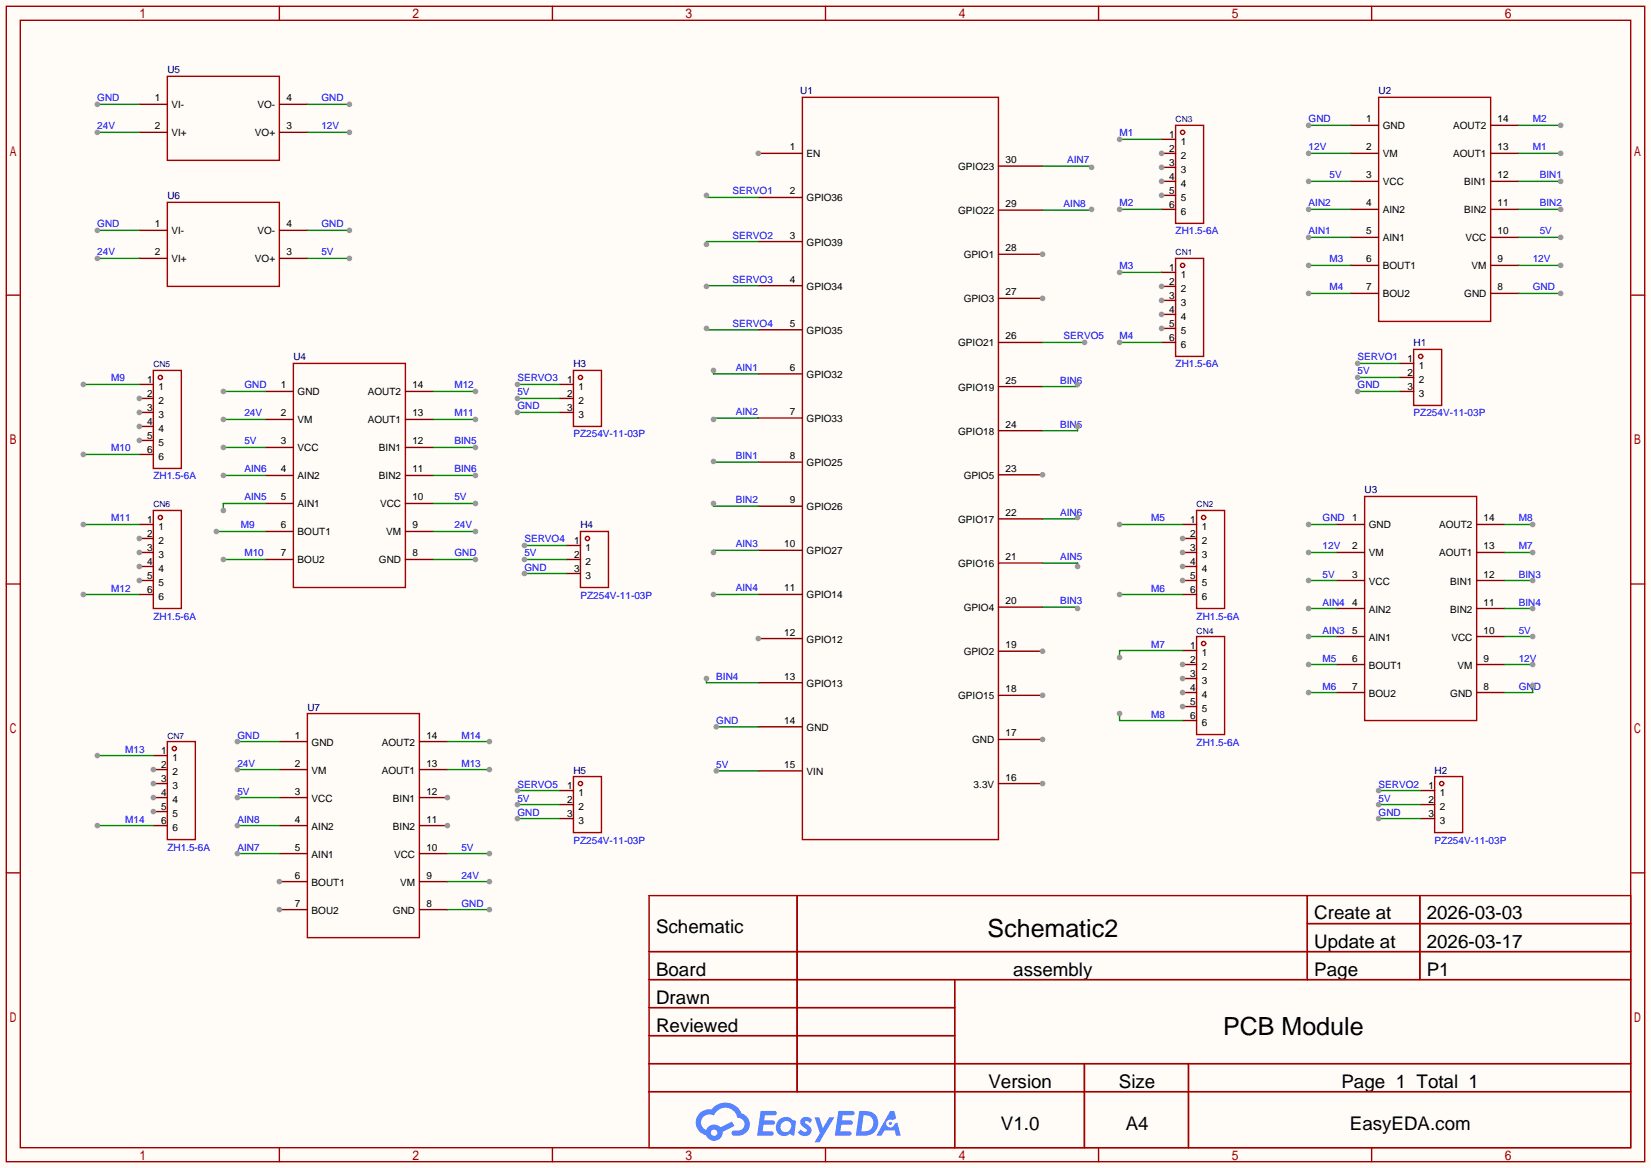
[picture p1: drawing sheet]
<svg xmlns="http://www.w3.org/2000/svg" width="299mm" height="212mm" viewBox="0 0 299 212" stroke-linecap="round" stroke-linejoin="round" font-family="sans-serif">
<path d="M0 0h299.5v211.8h-299.5z" fill="#fffcf7"/>
<g fill="none" stroke="#a10000" stroke-width=".25">
<path d="M1.1 1.1h297.2v209.6h-297.2zM3.7 3.7h292.1v204.5h-292.1zM50.7 1.1v2.6M100.2 1.1v2.6M149.7 1.1v2.6M199.3 1.1v2.6M248.8 1.1v2.6M1.1 53.5h2.6M295.8 53.5h2.5M1.1 105.9h2.6M295.8 105.9h2.5M1.1 158.3h2.6"/>
<path d="M295.8 158.3h2.5M117.7 162.4h178.1v45.8h-178.1zM117.7 172.6h178.1M117.7 177.7h178.1M144.6 162.4v35.6M173.2 177.7v30.5M237.1 162.4v15.3M237.1 167.5h58.7M257.5 162.4v15.3M117.7 182.8h55.5M117.7 192.9h178.1M117.7 187.8h55.5"/>
<path d="M117.7 198h178.1M196.7 192.9v15.3M215.6 192.9v15.3M50.7 208.2v2.5M100.2 208.2v2.5M149.7 208.2v2.5M199.3 208.2v2.5M248.8 208.2v2.5"/>
</g>
<g fill="#5487ff">
<path d="M145.5 202.8a1.3 1.3 0 0 1 1.8 .3l-.4 .6a.54 .54 0 0 0-.9-.2l.1 .2a1.58 1.58 0 0 1 1.1 1.6 1.43 1.43 0 0 1-2.5 .1l.5-.6a.64 .64 0 0 0 .5 .5 .64 .64 0 0 0 .7-.3l-.2-.2a1.6 1.6 0 0 1-1-1.6z"/>
<path d="M147.7 202.7h.9l.7 1.9 1.1-1.9h.9l-2.7 4.5h-.9l1-1.7z"/>
<path d="M138 201.5h1.6a1.31 1.31 0 0 1 1.2 .2 .4 .4 0 0 1-.3 .6h-1.8l-.1 .9h1.6a.4 .4 0 0 1 .4 .4 .4 .4 0 0 1-.4 .4h-1.7l-.2 1.2h.8a1.23 1.23 0 0 1 1.2 .2 .39 .39 0 0 1-.3 .6h-2.7z"/>
<path d="M152.1 201.5h1.6a1.32 1.32 0 0 1 1.3 .2 .39 .39 0 0 1-.4 .6h-1.7l-.2 .9h1.7a.4 .4 0 0 1 .3 .4 .4 .4 0 0 1-.4 .4h-1.7l-.2 1.2h.8a1.23 1.23 0 0 1 1.2 .2 .39 .39 0 0 1-.3 .6h-2.7z"/>
<path d="M161.5 201.5h.7l.4 1.3-.7 .4a.75 .75 0 0 0-1.1 .3 .75 .75 0 0 0 .5 1 .75 .75 0 0 0 .9-.6l.6-.3 .6 2.4h-.9l-.2-1h-1.9l-.5 1h-.9z"/>
<path d="M155.9 201.5l-.7 4.5h1.5a2.27 2.27 0 0 0 2.6-2.3 2.27 2.27 0 0 0-2.7-2.2zM156.6 202.3a1.5 1.5 0 0 1 1.8 1.5 1.5 1.5 0 0 1-1.9 1.4h-.3z"/>
<path d="M141.3 203.1a1.62 1.62 0 0 0-.4 2.1 1.62 1.62 0 0 0 2 .7l.4-.3 .3 .3 .5 .1 .3-2.5-.2-.3h-.4a1.58 1.58 0 0 0-2.5-.1zM141.9 203.6a.99 .99 0 0 1 1.6 .3 .99 .99 0 0 1-.9 1.4 .94 .94 0 0 1-1-.5 .94 .94 0 0 1 .3-1.2z"/>
<path d="M126.9 201.9a2.37 2.37 0 0 0 1.2 4 1.54 1.54 0 0 0 1.7 1 1.54 1.54 0 0 0 1.3-1.6l2.1-1.1-.5-.8-2 1.1a1.57 1.57 0 0 0-2.6 .4 1.5 1.5 0 0 1-.8-2.1 1.5 1.5 0 0 1 2.2-.5 2.23 2.23 0 0 1 2.3-1.4 2.23 2.23 0 0 1 2 1.8 1.16 1.16 0 0 1 1.2 1.1 1.16 1.16 0 0 1-1 1.3h-.7a.47 .47 0 0 0-.6 .3 .47 .47 0 0 0 .4 .6 2.23 2.23 0 0 0 2.3-.7 2.23 2.23 0 0 0 .4-2.3 2.16 2.16 0 0 0-1.3-1.1 3.2 3.2 0 0 0-5.4-.7l-1.2 .1zM129 205.4a.58 .58 0 0 1 1.1 0 .58 .58 0 0 1-1.1 0z"/>
<circle cx="161.5" cy="203.8" r=".28"/>
</g>
<path d="M145.5 17.7h35.6v134.6h-35.6z" fill="none" stroke="#a10000" stroke-width=".25"/>
<path d="M181.1 142.1h8" fill="none" stroke="#870000" stroke-width=".25"/>
<circle cx="189.1" cy="142.1" r=".51" fill="#999"/>
<path d="M181.1 134.1h8" fill="none" stroke="#870000" stroke-width=".25"/>
<circle cx="189.1" cy="134.1" r=".51" fill="#999"/>
<path d="M181.1 126.1h8" fill="none" stroke="#870000" stroke-width=".25"/>
<circle cx="189.1" cy="126.1" r=".51" fill="#999"/>
<path d="M181.1 118.1h8" fill="none" stroke="#870000" stroke-width=".25"/>
<circle cx="189.1" cy="118.1" r=".51" fill="#999"/>
<path d="M181.1 94.1h8M181.1 86.1h8M181.1 110.1h8M181.1 102.1h8" fill="none" stroke="#870000" stroke-width=".25"/>
<circle cx="189.1" cy="86.1" r=".51" fill="#999"/>
<path d="M181.1 54.1h8M181.1 78.1h8M181.1 70.1h8M181.1 62.1h8" fill="none" stroke="#870000" stroke-width=".25"/>
<circle cx="189.1" cy="54.1" r=".51" fill="#999"/>
<path d="M181.1 46.1h8" fill="none" stroke="#870000" stroke-width=".25"/>
<circle cx="189.1" cy="46.1" r=".51" fill="#999"/>
<path d="M181.1 38.1h8M181.1 30.1h8M137.5 115.8h8M137.5 139.8h8M137.5 131.8h8M137.5 123.8h8" fill="none" stroke="#870000" stroke-width=".25"/>
<circle cx="137.5" cy="115.8" r=".51" fill="#999"/>
<path d="M137.5 35.8h8M137.5 27.8h8M137.5 59.8h8M137.5 51.8h8M137.5 43.8h8M137.5 75.8h8M137.5 67.8h8M137.5 99.8h8M137.5 91.8h8M137.5 83.8h8M137.5 107.8h8" fill="none" stroke="#870000" stroke-width=".25"/>
<circle cx="137.5" cy="27.8" r=".51" fill="#999"/>
<path d="M247.5 90h20.3v40.7h-20.3zM55.8 129.4h20.3v40.7h-20.3z" fill="none" stroke="#a10000" stroke-width=".25"/>
<g fill="none" stroke="#870000" stroke-width=".25">
<path d="M242.4 95.1h5.1M267.8 95.1h5.1M242.4 115.4h5.1M242.4 110.4h5.1M242.4 105.3h5.1M242.4 100.2h5.1M267.8 115.4h5.1M267.8 110.4h5.1M267.8 105.3h5.1M267.8 100.2h5.1M242.4 125.6h5.1M242.4 120.5h5.1"/>
<path d="M267.8 125.6h5.1M267.8 120.5h5.1M76.1 159.9h5.1M76.1 154.8h5.1M76.1 149.7h5.1M76.1 165h5.1"/>
</g>
<circle cx="81.2" cy="149.7" r=".51" fill="#999"/>
<path d="M76.1 144.7h5.1" fill="none" stroke="#870000" stroke-width=".25"/>
<circle cx="81.2" cy="144.7" r=".51" fill="#999"/>
<path d="M76.1 139.6h5.1M76.1 134.5h5.1M50.7 165h5.1" fill="none" stroke="#870000" stroke-width=".25"/>
<circle cx="50.7" cy="165" r=".51" fill="#999"/>
<path d="M50.7 159.9h5.1" fill="none" stroke="#870000" stroke-width=".25"/>
<circle cx="50.7" cy="159.9" r=".51" fill="#999"/>
<g fill="none" stroke="#870000" stroke-width=".25">
<path d="M245 38h5.1M245 32.9h5.1M245 27.8h5.1M245 22.7h5.1M270.4 38h5.1M270.4 32.9h5.1M270.4 27.8h5.1M270.4 22.7h5.1M245 53.2h5.1M245 48.1h5.1M245 43.1h5.1M270.4 53.2h5.1"/>
<path d="M270.4 48.1h5.1M270.4 43.1h5.1M48.1 76.1h5.1M48.1 71h5.1M73.5 76.1h5.1M73.5 71h5.1M48.1 96.4h5.1M48.1 91.3h5.1M48.1 86.2h5.1M48.1 81.2h5.1M73.5 96.4h5.1M73.5 91.3h5.1"/>
<path d="M73.5 86.2h5.1M73.5 81.2h5.1M48.1 101.5h5.1M73.5 101.5h5.1M50.7 139.6h5.1M50.7 134.5h5.1M50.7 154.8h5.1M50.7 149.7h5.1M50.7 144.7h5.1"/>
</g>
<path d="M250.1 17.7h20.3v40.6h-20.3zM53.2 65.9h20.3v40.7h-20.3z" fill="none" stroke="#a10000" stroke-width=".25"/>
<path d="M129.9 131.8h7.6" fill="none" stroke="#008700" stroke-width=".25"/>
<circle cx="129.9" cy="131.8" r=".51" fill="#999"/>
<path d="M129.9 139.8h7.6" fill="none" stroke="#008700" stroke-width=".25"/>
<circle cx="129.9" cy="139.8" r=".51" fill="#999"/>
<g fill="none" stroke="#a10000" stroke-width=".25">
<path d="M104 67.2h5.1v10.1h-5.1zM256.4 63.4h5.1v10.1h-5.1zM105.3 96.4h5.1v10.2h-5.1zM104 140.8h5.1v10.2h-5.1zM260.2 140.8h5.1v10.2h-5.1z"/>
<circle cx="105.3" cy="68.5" r=".38"/>
<circle cx="257.7" cy="64.6" r=".38"/>
<circle cx="106.6" cy="97.7" r=".38"/>
<circle cx="105.3" cy="142.1" r=".38"/>
<circle cx="261.5" cy="142.1" r=".38"/>
</g>
<g fill="none" stroke="#870000" stroke-width=".25">
<path d="M101.5 69.7h2.5M101.5 72.3h2.5M101.5 74.8h2.5M253.9 65.9h2.5M253.9 68.5h2.5M253.9 71h2.5M102.7 98.9h2.6M102.7 101.5h2.6M102.7 104h2.6M101.5 143.4h2.5M101.5 145.9h2.5M101.5 148.5h2.5"/>
<path d="M257.7 143.4h2.5M257.7 145.9h2.5M257.7 148.5h2.5"/>
</g>
<path d="M93.9 145.9h7.6" fill="none" stroke="#008700" stroke-width=".25"/>
<circle cx="93.9" cy="145.9" r=".51" fill="#999"/>
<path d="M93.9 72.3h7.6" fill="none" stroke="#008700" stroke-width=".25"/>
<circle cx="93.9" cy="72.3" r=".51" fill="#999"/>
<path d="M246.3 68.5h7.6" fill="none" stroke="#008700" stroke-width=".25"/>
<circle cx="246.3" cy="68.5" r=".51" fill="#999"/>
<path d="M250.1 145.9h7.6" fill="none" stroke="#008700" stroke-width=".25"/>
<circle cx="250.1" cy="145.9" r=".51" fill="#999"/>
<path d="M95.1 101.5h7.6" fill="none" stroke="#008700" stroke-width=".25"/>
<circle cx="95.1" cy="101.5" r=".51" fill="#999"/>
<path d="M93.9 148.5h7.6" fill="none" stroke="#008700" stroke-width=".25"/>
<circle cx="93.9" cy="148.5" r=".51" fill="#999"/>
<path d="M246.3 71h7.6" fill="none" stroke="#008700" stroke-width=".25"/>
<circle cx="246.3" cy="71" r=".51" fill="#999"/>
<path d="M93.9 74.8h7.6" fill="none" stroke="#008700" stroke-width=".25"/>
<circle cx="93.9" cy="74.8" r=".51" fill="#999"/>
<path d="M95.1 104h7.6" fill="none" stroke="#008700" stroke-width=".25"/>
<circle cx="95.1" cy="104" r=".51" fill="#999"/>
<path d="M250.1 148.5h7.6" fill="none" stroke="#008700" stroke-width=".25"/>
<circle cx="250.1" cy="148.5" r=".51" fill="#999"/>
<path d="M128.1 123.1v.7h9.4" fill="none" stroke="#008700" stroke-width=".25"/>
<circle cx="128.1" cy="123.1" r=".51" fill="#999"/>
<path d="M93.9 143.4h7.6" fill="none" stroke="#008700" stroke-width=".25"/>
<circle cx="93.9" cy="143.4" r=".51" fill="#999"/>
<path d="M246.3 65.9h7.6" fill="none" stroke="#008700" stroke-width=".25"/>
<circle cx="246.3" cy="65.9" r=".51" fill="#999"/>
<path d="M95.1 98.9h7.6" fill="none" stroke="#008700" stroke-width=".25"/>
<circle cx="95.1" cy="98.9" r=".51" fill="#999"/>
<path d="M250.1 143.4h7.6" fill="none" stroke="#008700" stroke-width=".25"/>
<circle cx="250.1" cy="143.4" r=".51" fill="#999"/>
<path d="M93.9 69.7h7.6" fill="none" stroke="#008700" stroke-width=".25"/>
<circle cx="93.9" cy="69.7" r=".51" fill="#999"/>
<path d="M237.4 22.7h7.6" fill="none" stroke="#008700" stroke-width=".25"/>
<circle cx="237.4" cy="22.7" r=".51" fill="#999"/>
<path d="M43.1 134.5h7.6" fill="none" stroke="#008700" stroke-width=".25"/>
<circle cx="43.1" cy="134.5" r=".51" fill="#999"/>
<path d="M43.1 139.6h7.6" fill="none" stroke="#008700" stroke-width=".25"/>
<circle cx="43.1" cy="139.6" r=".51" fill="#999"/>
<path d="M237.4 27.8h7.6" fill="none" stroke="#008700" stroke-width=".25"/>
<circle cx="237.4" cy="27.8" r=".51" fill="#999"/>
<path d="M43.1 144.7h7.6" fill="none" stroke="#008700" stroke-width=".25"/>
<circle cx="43.1" cy="144.7" r=".51" fill="#999"/>
<path d="M237.4 32.9h7.6" fill="none" stroke="#008700" stroke-width=".25"/>
<circle cx="237.4" cy="32.9" r=".51" fill="#999"/>
<path d="M275.5 53.2h7.6" fill="none" stroke="#008700" stroke-width=".25"/>
<circle cx="283.1" cy="53.2" r=".51" fill="#999"/>
<path d="M81.2 165h7.6" fill="none" stroke="#008700" stroke-width=".25"/>
<circle cx="88.8" cy="165" r=".51" fill="#999"/>
<path d="M275.5 48.1h7.6" fill="none" stroke="#008700" stroke-width=".25"/>
<circle cx="283.1" cy="48.1" r=".51" fill="#999"/>
<path d="M81.2 159.9h7.6" fill="none" stroke="#008700" stroke-width=".25"/>
<circle cx="88.8" cy="159.9" r=".51" fill="#999"/>
<path d="M81.2 154.8h7.6" fill="none" stroke="#008700" stroke-width=".25"/>
<circle cx="88.8" cy="154.8" r=".51" fill="#999"/>
<path d="M275.5 43.1h7.6" fill="none" stroke="#008700" stroke-width=".25"/>
<circle cx="283.1" cy="43.1" r=".51" fill="#999"/>
<g fill="none" stroke="#a10000" stroke-width=".25">
<path d="M217 115.4h5.1v17.8h-5.1z"/>
<circle cx="218.3" cy="116.7" r=".38"/>
</g>
<path d="M214.5 118h2.5M214.5 120.5h2.5" fill="none" stroke="#870000" stroke-width=".25"/>
<circle cx="214.5" cy="120.5" r=".51" fill="#999"/>
<path d="M214.5 123.1h2.5" fill="none" stroke="#870000" stroke-width=".25"/>
<circle cx="214.5" cy="123.1" r=".51" fill="#999"/>
<path d="M214.5 125.6h2.5" fill="none" stroke="#870000" stroke-width=".25"/>
<circle cx="214.5" cy="125.6" r=".51" fill="#999"/>
<path d="M214.5 128.1h2.5" fill="none" stroke="#870000" stroke-width=".25"/>
<circle cx="214.5" cy="128.1" r=".51" fill="#999"/>
<path d="M210.7 49.4h2.5M210.7 51.9h2.5M214.5 130.7h2.5" fill="none" stroke="#870000" stroke-width=".25"/>
<g fill="none" stroke="#a10000" stroke-width=".25">
<path d="M213.2 46.9h5.1v17.7h-5.1z"/>
<circle cx="214.5" cy="48.1" r=".38"/>
</g>
<circle cx="210.7" cy="51.9" r=".51" fill="#999"/>
<path d="M210.7 54.5h2.5" fill="none" stroke="#870000" stroke-width=".25"/>
<circle cx="210.7" cy="54.5" r=".51" fill="#999"/>
<path d="M210.7 57h2.5" fill="none" stroke="#870000" stroke-width=".25"/>
<circle cx="210.7" cy="57" r=".51" fill="#999"/>
<path d="M210.7 59.6h2.5" fill="none" stroke="#870000" stroke-width=".25"/>
<circle cx="210.7" cy="59.6" r=".51" fill="#999"/>
<path d="M210.7 62.1h2.5M214.5 95.1h2.5M214.5 97.7h2.5" fill="none" stroke="#870000" stroke-width=".25"/>
<g fill="none" stroke="#a10000" stroke-width=".25">
<path d="M217 92.6h5.1v17.8h-5.1z"/>
<circle cx="218.3" cy="93.9" r=".38"/>
</g>
<circle cx="214.5" cy="97.7" r=".51" fill="#999"/>
<path d="M214.5 100.2h2.5" fill="none" stroke="#870000" stroke-width=".25"/>
<circle cx="214.5" cy="100.2" r=".51" fill="#999"/>
<path d="M214.5 102.7h2.5" fill="none" stroke="#870000" stroke-width=".25"/>
<circle cx="214.5" cy="102.7" r=".51" fill="#999"/>
<path d="M214.5 105.3h2.5" fill="none" stroke="#870000" stroke-width=".25"/>
<circle cx="214.5" cy="105.3" r=".51" fill="#999"/>
<path d="M210.7 25.3h2.5M210.7 27.8h2.5M214.5 107.8h2.5" fill="none" stroke="#870000" stroke-width=".25"/>
<g fill="none" stroke="#a10000" stroke-width=".25">
<path d="M213.2 22.7h5.1v17.8h-5.1z"/>
<circle cx="214.5" cy="24" r=".38"/>
</g>
<circle cx="210.7" cy="27.8" r=".51" fill="#999"/>
<path d="M210.7 30.4h2.5" fill="none" stroke="#870000" stroke-width=".25"/>
<circle cx="210.7" cy="30.4" r=".51" fill="#999"/>
<path d="M210.7 32.9h2.5" fill="none" stroke="#870000" stroke-width=".25"/>
<circle cx="210.7" cy="32.9" r=".51" fill="#999"/>
<path d="M210.7 35.4h2.5" fill="none" stroke="#870000" stroke-width=".25"/>
<circle cx="210.7" cy="35.4" r=".51" fill="#999"/>
<path d="M210.7 38h2.5M27.8 137h2.6M27.8 139.6h2.6" fill="none" stroke="#870000" stroke-width=".25"/>
<g fill="none" stroke="#a10000" stroke-width=".25">
<path d="M30.4 134.5h5v17.8h-5z"/>
<circle cx="31.6" cy="135.8" r=".38"/>
</g>
<circle cx="27.8" cy="139.6" r=".51" fill="#999"/>
<path d="M27.8 142.1h2.6" fill="none" stroke="#870000" stroke-width=".25"/>
<circle cx="27.8" cy="142.1" r=".51" fill="#999"/>
<path d="M27.8 144.7h2.6" fill="none" stroke="#870000" stroke-width=".25"/>
<circle cx="27.8" cy="144.7" r=".51" fill="#999"/>
<path d="M27.8 147.2h2.6" fill="none" stroke="#870000" stroke-width=".25"/>
<circle cx="27.8" cy="147.2" r=".51" fill="#999"/>
<path d="M25.3 95.1h2.5M25.3 97.7h2.5M27.8 149.7h2.6" fill="none" stroke="#870000" stroke-width=".25"/>
<g fill="none" stroke="#a10000" stroke-width=".25">
<path d="M27.8 92.6h5.1v17.8h-5.1z"/>
<circle cx="29.1" cy="93.9" r=".38"/>
</g>
<circle cx="25.3" cy="97.7" r=".51" fill="#999"/>
<path d="M25.3 100.2h2.5" fill="none" stroke="#870000" stroke-width=".25"/>
<circle cx="25.3" cy="100.2" r=".51" fill="#999"/>
<path d="M25.3 102.7h2.5" fill="none" stroke="#870000" stroke-width=".25"/>
<circle cx="25.3" cy="102.7" r=".51" fill="#999"/>
<path d="M25.3 105.3h2.5" fill="none" stroke="#870000" stroke-width=".25"/>
<circle cx="25.3" cy="105.3" r=".51" fill="#999"/>
<path d="M25.3 69.7h2.5M25.3 72.3h2.5M25.3 107.8h2.5" fill="none" stroke="#870000" stroke-width=".25"/>
<g fill="none" stroke="#a10000" stroke-width=".25">
<path d="M27.8 67.2h5.1v17.8h-5.1z"/>
<circle cx="29.1" cy="68.5" r=".38"/>
</g>
<circle cx="25.3" cy="72.3" r=".51" fill="#999"/>
<path d="M25.3 74.8h2.5" fill="none" stroke="#870000" stroke-width=".25"/>
<circle cx="25.3" cy="74.8" r=".51" fill="#999"/>
<path d="M25.3 77.3h2.5" fill="none" stroke="#870000" stroke-width=".25"/>
<circle cx="25.3" cy="77.3" r=".51" fill="#999"/>
<path d="M25.3 79.9h2.5" fill="none" stroke="#870000" stroke-width=".25"/>
<circle cx="25.3" cy="79.9" r=".51" fill="#999"/>
<path d="M25.3 82.4h2.5" fill="none" stroke="#870000" stroke-width=".25"/>
<path d="M43.1 154.8h7.6" fill="none" stroke="#008700" stroke-width=".25"/>
<circle cx="43.1" cy="154.8" r=".51" fill="#999"/>
<path d="M237.4 43.1h7.6" fill="none" stroke="#008700" stroke-width=".25"/>
<circle cx="237.4" cy="43.1" r=".51" fill="#999"/>
<path d="M43.1 149.7h7.6" fill="none" stroke="#008700" stroke-width=".25"/>
<circle cx="43.1" cy="149.7" r=".51" fill="#999"/>
<path d="M237.4 38h7.6" fill="none" stroke="#008700" stroke-width=".25"/>
<circle cx="237.4" cy="38" r=".51" fill="#999"/>
<path d="M81.2 139.6h7.6" fill="none" stroke="#008700" stroke-width=".25"/>
<circle cx="88.8" cy="139.6" r=".51" fill="#999"/>
<path d="M275.5 27.8h7.6" fill="none" stroke="#008700" stroke-width=".25"/>
<circle cx="283.1" cy="27.8" r=".51" fill="#999"/>
<path d="M81.2 134.5h7.6" fill="none" stroke="#008700" stroke-width=".25"/>
<circle cx="88.8" cy="134.5" r=".51" fill="#999"/>
<path d="M275.5 22.7h7.6" fill="none" stroke="#008700" stroke-width=".25"/>
<circle cx="283.1" cy="22.7" r=".51" fill="#999"/>
<path d="M203.1 49.4h7.6" fill="none" stroke="#008700" stroke-width=".25"/>
<circle cx="203.1" cy="49.4" r=".51" fill="#999"/>
<path d="M203.1 25.3h7.6" fill="none" stroke="#008700" stroke-width=".25"/>
<circle cx="203.1" cy="25.3" r=".51" fill="#999"/>
<path d="M203.1 62.1h7.6" fill="none" stroke="#008700" stroke-width=".25"/>
<circle cx="203.1" cy="62.1" r=".51" fill="#999"/>
<path d="M203.1 38h7.6" fill="none" stroke="#008700" stroke-width=".25"/>
<circle cx="203.1" cy="38" r=".51" fill="#999"/>
<path d="M30.4 13.8h20.3v15.3h-20.3zM30.4 36.7h20.3v15.2h-20.3z" fill="none" stroke="#a10000" stroke-width=".25"/>
<path d="M25.3 18.9h5.1M50.7 18.9h5.1M25.3 24h5.1M50.7 24h5.1M25.3 46.9h5.1M25.3 41.8h5.1M50.7 46.9h5.1M50.7 41.8h5.1" fill="none" stroke="#870000" stroke-width=".25"/>
<path d="M17.7 18.9h7.6" fill="none" stroke="#008700" stroke-width=".25"/>
<circle cx="17.7" cy="18.9" r=".51" fill="#999"/>
<path d="M17.7 24h7.6" fill="none" stroke="#008700" stroke-width=".25"/>
<circle cx="17.7" cy="24" r=".51" fill="#999"/>
<path d="M17.7 41.8h7.6" fill="none" stroke="#008700" stroke-width=".25"/>
<circle cx="17.7" cy="41.8" r=".51" fill="#999"/>
<path d="M17.7 46.9h7.6" fill="none" stroke="#008700" stroke-width=".25"/>
<circle cx="17.7" cy="46.9" r=".51" fill="#999"/>
<path d="M55.8 18.9h7.6" fill="none" stroke="#008700" stroke-width=".25"/>
<circle cx="63.4" cy="18.9" r=".51" fill="#999"/>
<path d="M55.8 24h7.6" fill="none" stroke="#008700" stroke-width=".25"/>
<circle cx="63.4" cy="24" r=".51" fill="#999"/>
<path d="M55.8 41.8h7.6" fill="none" stroke="#008700" stroke-width=".25"/>
<circle cx="63.4" cy="41.8" r=".51" fill="#999"/>
<path d="M55.8 46.9h7.6" fill="none" stroke="#008700" stroke-width=".25"/>
<circle cx="63.4" cy="46.9" r=".51" fill="#999"/>
<path d="M275.5 32.9h7.6" fill="none" stroke="#008700" stroke-width=".25"/>
<circle cx="283.1" cy="32.9" r=".51" fill="#999"/>
<path d="M237.4 48.1h7.6" fill="none" stroke="#008700" stroke-width=".25"/>
<circle cx="237.4" cy="48.1" r=".51" fill="#999"/>
<path d="M237.4 53.2h7.6" fill="none" stroke="#008700" stroke-width=".25"/>
<circle cx="237.4" cy="53.2" r=".51" fill="#999"/>
<path d="M275.5 38h7.6" fill="none" stroke="#008700" stroke-width=".25"/>
<circle cx="283.1" cy="38" r=".51" fill="#999"/>
<path d="M129.4 67.2v.6h8.1" fill="none" stroke="#008700" stroke-width=".25"/>
<circle cx="129.4" cy="67.2" r=".51" fill="#999"/>
<path d="M137.5 75.8h-8.1v.3" fill="none" stroke="#008700" stroke-width=".25"/>
<circle cx="129.4" cy="76.1" r=".51" fill="#999"/>
<path d="M129.4 83.7v.1h8.1" fill="none" stroke="#008700" stroke-width=".25"/>
<circle cx="129.4" cy="83.7" r=".51" fill="#999"/>
<path d="M129.4 91.3v.5h8.1" fill="none" stroke="#008700" stroke-width=".25"/>
<circle cx="129.4" cy="91.3" r=".51" fill="#999"/>
<path d="M128.1 35.4v.4h9.4" fill="none" stroke="#008700" stroke-width=".25"/>
<circle cx="128.1" cy="35.4" r=".51" fill="#999"/>
<path d="M137.5 43.8h-9.4v.5" fill="none" stroke="#008700" stroke-width=".25"/>
<circle cx="128.1" cy="44.3" r=".51" fill="#999"/>
<path d="M203.1 95.1h11.4" fill="none" stroke="#008700" stroke-width=".25"/>
<circle cx="203.1" cy="95.1" r=".51" fill="#999"/>
<path d="M203.1 107.8h11.4" fill="none" stroke="#008700" stroke-width=".25"/>
<circle cx="203.1" cy="107.8" r=".51" fill="#999"/>
<path d="M214.5 118h-11.4v1.3" fill="none" stroke="#008700" stroke-width=".25"/>
<circle cx="203.1" cy="119.3" r=".51" fill="#999"/>
<path d="M203.1 129.4v1.3h11.4" fill="none" stroke="#008700" stroke-width=".25"/>
<circle cx="203.1" cy="129.4" r=".51" fill="#999"/>
<path d="M237.4 95.1h5" fill="none" stroke="#008700" stroke-width=".25"/>
<circle cx="237.4" cy="95.1" r=".51" fill="#999"/>
<path d="M237.4 100.2h5" fill="none" stroke="#008700" stroke-width=".25"/>
<circle cx="237.4" cy="100.2" r=".51" fill="#999"/>
<path d="M237.4 105.3h5" fill="none" stroke="#008700" stroke-width=".25"/>
<circle cx="237.4" cy="105.3" r=".51" fill="#999"/>
<path d="M137.5 99.8h-8.1v.4" fill="none" stroke="#008700" stroke-width=".25"/>
<circle cx="129.4" cy="100.2" r=".51" fill="#999"/>
<path d="M137.5 107.8h-8.1" fill="none" stroke="#008700" stroke-width=".25"/>
<circle cx="129.4" cy="107.8" r=".51" fill="#999"/>
<path d="M237.4 110.4h5" fill="none" stroke="#008700" stroke-width=".25"/>
<circle cx="237.4" cy="110.4" r=".51" fill="#999"/>
<path d="M237.4 115.4h5" fill="none" stroke="#008700" stroke-width=".25"/>
<circle cx="237.4" cy="115.4" r=".51" fill="#999"/>
<path d="M237.4 120.5h5" fill="none" stroke="#008700" stroke-width=".25"/>
<circle cx="237.4" cy="120.5" r=".51" fill="#999"/>
<path d="M237.4 125.6h5" fill="none" stroke="#008700" stroke-width=".25"/>
<circle cx="237.4" cy="125.6" r=".51" fill="#999"/>
<path d="M272.9 95.1h5.1" fill="none" stroke="#008700" stroke-width=".25"/>
<circle cx="278" cy="95.1" r=".51" fill="#999"/>
<path d="M272.9 100.2h5.1" fill="none" stroke="#008700" stroke-width=".25"/>
<circle cx="278" cy="100.2" r=".51" fill="#999"/>
<path d="M272.9 105.3h5.1" fill="none" stroke="#008700" stroke-width=".25"/>
<circle cx="278" cy="105.3" r=".51" fill="#999"/>
<path d="M272.9 110.4h5.1" fill="none" stroke="#008700" stroke-width=".25"/>
<circle cx="278" cy="110.4" r=".51" fill="#999"/>
<path d="M272.9 115.4h5.1" fill="none" stroke="#008700" stroke-width=".25"/>
<circle cx="278" cy="115.4" r=".51" fill="#999"/>
<path d="M272.9 120.5h5.1" fill="none" stroke="#008700" stroke-width=".25"/>
<circle cx="278" cy="120.5" r=".51" fill="#999"/>
<path d="M278 124.3v1.3h-5.1" fill="none" stroke="#008700" stroke-width=".25"/>
<circle cx="278" cy="124.3" r=".51" fill="#999"/>
<path d="M189.1 110.1h6.4v.3" fill="none" stroke="#008700" stroke-width=".25"/>
<circle cx="195.5" cy="110.4" r=".51" fill="#999"/>
<path d="M137.5 51.8h-9.4v.1" fill="none" stroke="#008700" stroke-width=".25"/>
<circle cx="128.1" cy="51.9" r=".51" fill="#999"/>
<path d="M128.1 59.6v.2h9.4" fill="none" stroke="#008700" stroke-width=".25"/>
<circle cx="128.1" cy="59.6" r=".51" fill="#999"/>
<path d="M15.1 69.7h10.2" fill="none" stroke="#008700" stroke-width=".25"/>
<circle cx="15.1" cy="69.7" r=".51" fill="#999"/>
<path d="M15.1 82.4h10.2" fill="none" stroke="#008700" stroke-width=".25"/>
<circle cx="15.1" cy="82.4" r=".51" fill="#999"/>
<path d="M17.7 137h10.1" fill="none" stroke="#008700" stroke-width=".25"/>
<circle cx="17.7" cy="137" r=".51" fill="#999"/>
<path d="M15.1 95.1h10.2" fill="none" stroke="#008700" stroke-width=".25"/>
<circle cx="15.1" cy="95.1" r=".51" fill="#999"/>
<path d="M17.7 149.7h10.1" fill="none" stroke="#008700" stroke-width=".25"/>
<circle cx="17.7" cy="149.7" r=".51" fill="#999"/>
<path d="M15.1 107.8h10.2" fill="none" stroke="#008700" stroke-width=".25"/>
<circle cx="15.1" cy="107.8" r=".51" fill="#999"/>
<path d="M40.5 71h7.6" fill="none" stroke="#008700" stroke-width=".25"/>
<circle cx="40.5" cy="71" r=".51" fill="#999"/>
<path d="M40.5 76.1h7.6" fill="none" stroke="#008700" stroke-width=".25"/>
<circle cx="40.5" cy="76.1" r=".51" fill="#999"/>
<path d="M40.5 81.2h7.6" fill="none" stroke="#008700" stroke-width=".25"/>
<circle cx="40.5" cy="81.2" r=".51" fill="#999"/>
<path d="M40.5 86.2h7.6" fill="none" stroke="#008700" stroke-width=".25"/>
<circle cx="40.5" cy="86.2" r=".51" fill="#999"/>
<path d="M48.1 91.3h-7.6v1.3" fill="none" stroke="#008700" stroke-width=".25"/>
<circle cx="40.5" cy="92.6" r=".51" fill="#999"/>
<path d="M39.2 96.4h8.9" fill="none" stroke="#008700" stroke-width=".25"/>
<circle cx="39.2" cy="96.4" r=".51" fill="#999"/>
<path d="M40.5 101.5h7.6" fill="none" stroke="#008700" stroke-width=".25"/>
<circle cx="40.5" cy="101.5" r=".51" fill="#999"/>
<path d="M78.6 71h7.6" fill="none" stroke="#008700" stroke-width=".25"/>
<circle cx="86.2" cy="71" r=".51" fill="#999"/>
<path d="M78.6 76.1h7.6" fill="none" stroke="#008700" stroke-width=".25"/>
<circle cx="86.2" cy="76.1" r=".51" fill="#999"/>
<path d="M78.6 81.2h7.6" fill="none" stroke="#008700" stroke-width=".25"/>
<circle cx="86.2" cy="81.2" r=".51" fill="#999"/>
<path d="M78.6 86.2h7.6" fill="none" stroke="#008700" stroke-width=".25"/>
<circle cx="86.2" cy="86.2" r=".51" fill="#999"/>
<path d="M78.6 91.3h7.6" fill="none" stroke="#008700" stroke-width=".25"/>
<circle cx="86.2" cy="91.3" r=".51" fill="#999"/>
<path d="M78.6 96.4h7.6" fill="none" stroke="#008700" stroke-width=".25"/>
<circle cx="86.2" cy="96.4" r=".51" fill="#999"/>
<path d="M78.6 101.5h7.6" fill="none" stroke="#008700" stroke-width=".25"/>
<circle cx="86.2" cy="101.5" r=".51" fill="#999"/>
<path d="M189.1 102.1h6.4v.6" fill="none" stroke="#008700" stroke-width=".25"/>
<circle cx="195.5" cy="102.7" r=".51" fill="#999"/>
<path d="M195.5 93.9v.2h-6.4" fill="none" stroke="#008700" stroke-width=".25"/>
<circle cx="195.5" cy="93.9" r=".51" fill="#999"/>
<path d="M195.5 77.3v.8h-6.4" fill="none" stroke="#008700" stroke-width=".25"/>
<circle cx="195.5" cy="77.3" r=".51" fill="#999"/>
<path d="M195.5 69.7v.4h-6.4" fill="none" stroke="#008700" stroke-width=".25"/>
<circle cx="195.5" cy="69.7" r=".51" fill="#999"/>
<path d="M196.7 62.1h-7.6" fill="none" stroke="#008700" stroke-width=".25"/>
<circle cx="196.7" cy="62.1" r=".51" fill="#999"/>
<path d="M189.1 30.1h8.9v.3" fill="none" stroke="#008700" stroke-width=".25"/>
<circle cx="198" cy="30.4" r=".51" fill="#999"/>
<path d="M198 38v.1h-8.9" fill="none" stroke="#008700" stroke-width=".25"/>
<circle cx="198" cy="38" r=".51" fill="#999"/>
<g font-size="4.5">
<text x="179.1" y="169.9">Schematic2</text>
<text x="221.9" y="187.7">PCB Module</text>
</g>
<g font-size="3.4">
<text x="238.4" y="166.8">Create at</text>
<text x="258.8" y="166.8">2026-03-03</text>
<text x="119" y="169.3">Schematic</text>
<text x="238.4" y="171.8">Update at</text>
<text x="258.8" y="171.8">2026-03-17</text>
<text x="119" y="176.9">Board</text>
<text x="183.8" y="176.9">assembly</text>
<text x="238.4" y="176.9">Page</text>
<text x="258.8" y="176.9">P1</text>
<text x="119" y="182">Drawn</text>
<text x="119" y="187.1">Reviewed</text>
<text x="179.3" y="197.2">Version</text>
<text x="203" y="197.2">Size</text>
<text x="243.3" y="197.2">Page 1 Total 1</text>
<text x="181.6" y="204.9">V1.0</text>
<text x="204.2" y="204.9">A4</text>
<text x="244.8" y="204.9">EasyEDA.com</text>
</g>
<g font-size="1.8" fill="#000080">
<text x="30.4" y="13.3">U5</text>
<text x="145.2" y="17.1">U1</text>
<text x="250.1" y="17.1">U2</text>
<text x="30.4" y="36.2">U6</text>
<text x="53.2" y="65.4">U4</text>
<text x="256.4" y="62.8">H1</text>
<text x="104" y="66.6">H3</text>
<text x="247.5" y="89.5">U3</text>
<text x="105.3" y="95.8">H4</text>
<text x="55.8" y="128.9">U7</text>
<text x="104" y="140.3">H5</text>
<text x="260.2" y="140.3">H2</text>
</g>
<g font-size="1.8" fill="#00f">
<text x="17.7" y="18.4">GND</text>
<text x="17.7" y="23.5">24V</text>
<text x="58.3" y="18.4">GND</text>
<text x="58.3" y="23.5">12V</text>
<text x="237.4" y="22.2">GND</text>
<text x="278" y="22.2">M2</text>
<text x="193.5" y="29.6">AIN7</text>
<text x="203.1" y="24.7">M1</text>
<text x="237.4" y="27.3">12V</text>
<text x="278" y="27.3">M1</text>
<text x="132.8" y="35.3">SERVO1</text>
<text x="241.2" y="32.3">5V</text>
<text x="279.3" y="32.3">BIN1</text>
<text x="17.7" y="41.2">GND</text>
<text x="58.3" y="41.2">GND</text>
<text x="192.9" y="37.6">AIN8</text>
<text x="203.1" y="37.4">M2</text>
<text x="237.4" y="37.4">AIN2</text>
<text x="279.3" y="37.4">BIN2</text>
<text x="17.7" y="46.3">24V</text>
<text x="58.3" y="46.3">5V</text>
<text x="132.8" y="43.3">SERVO2</text>
<text x="213.2" y="42.5">ZH1.5-6A</text>
<text x="237.4" y="42.5">AIN1</text>
<text x="241.2" y="47.6">M3</text>
<text x="278" y="47.6">12V</text>
<text x="279.3" y="42.5">5V</text>
<text x="132.8" y="51.3">SERVO3</text>
<text x="203.1" y="48.9">M3</text>
<text x="241.2" y="52.7">M4</text>
<text x="278" y="52.7">GND</text>
<text x="132.8" y="59.3">SERVO4</text>
<text x="192.9" y="61.6">SERVO5</text>
<text x="203.1" y="61.6">M4</text>
<text x="246.3" y="65.4">SERVO1</text>
<text x="20.2" y="69.2">M9</text>
<text x="44.3" y="70.4">GND</text>
<text x="82.4" y="70.4">M12</text>
<text x="93.9" y="71.7">5V</text>
<text x="93.9" y="69.2">SERVO3</text>
<text x="133.5" y="67.3">AIN1</text>
<text x="192.3" y="69.6">BIN6</text>
<text x="213.2" y="66.6">ZH1.5-6A</text>
<text x="246.3" y="67.9">5V</text>
<text x="246.3" y="70.4">GND</text>
<text x="44.3" y="75.5">24V</text>
<text x="82.4" y="75.5">M11</text>
<text x="93.9" y="74.3">GND</text>
<text x="133.5" y="75.3">AIN2</text>
<text x="192.3" y="77.6">BIN5</text>
<text x="256.4" y="75.5">PZ254V-11-03P</text>
<text x="20.2" y="81.9">M10</text>
<text x="44.3" y="80.6">5V</text>
<text x="82.4" y="80.6">BIN5</text>
<text x="104" y="79.3">PZ254V-11-03P</text>
<text x="133.5" y="83.3">BIN1</text>
<text x="27.8" y="87">ZH1.5-6A</text>
<text x="44.3" y="85.7">AIN6</text>
<text x="82.4" y="85.7">BIN6</text>
<text x="20.2" y="94.6">M11</text>
<text x="43.7" y="95.8">M9</text>
<text x="44.3" y="90.8">AIN5</text>
<text x="82.4" y="90.8">5V</text>
<text x="82.4" y="95.8">24V</text>
<text x="133.5" y="91.3">BIN2</text>
<text x="192.3" y="93.6">AIN6</text>
<text x="208.8" y="94.6">M5</text>
<text x="239.9" y="94.6">GND</text>
<text x="275.5" y="94.6">M8</text>
<text x="44.3" y="100.9">M10</text>
<text x="82.4" y="100.9">GND</text>
<text x="95.1" y="100.9">5V</text>
<text x="95.1" y="98.4">SERVO4</text>
<text x="133.5" y="99.3">AIN3</text>
<text x="192.3" y="101.6">AIN5</text>
<text x="239.9" y="99.7">12V</text>
<text x="275.5" y="99.7">M7</text>
<text x="20.2" y="107.3">M12</text>
<text x="95.1" y="103.5">GND</text>
<text x="133.5" y="107.3">AIN4</text>
<text x="208.8" y="107.3">M6</text>
<text x="239.9" y="104.7">5V</text>
<text x="275.5" y="104.7">BIN3</text>
<text x="27.8" y="112.4">ZH1.5-6A</text>
<text x="105.3" y="108.5">PZ254V-11-03P</text>
<text x="192.3" y="109.6">BIN3</text>
<text x="217" y="112.4">ZH1.5-6A</text>
<text x="239.9" y="109.8">AIN4</text>
<text x="275.5" y="109.8">BIN4</text>
<text x="208.8" y="117.4">M7</text>
<text x="239.9" y="114.9">AIN3</text>
<text x="239.9" y="120">M5</text>
<text x="275.5" y="114.9">5V</text>
<text x="275.5" y="120">12V</text>
<text x="129.9" y="123.3">BIN4</text>
<text x="239.9" y="125.1">M6</text>
<text x="275.5" y="125.1">GND</text>
<text x="129.9" y="131.3">GND</text>
<text x="208.8" y="130.1">M8</text>
<text x="22.7" y="136.5">M13</text>
<text x="43.1" y="133.9">GND</text>
<text x="83.7" y="133.9">M14</text>
<text x="217" y="135.2">ZH1.5-6A</text>
<text x="43.1" y="139">24V</text>
<text x="83.7" y="139">M13</text>
<text x="93.9" y="142.8">SERVO5</text>
<text x="129.9" y="139.3">5V</text>
<text x="250.1" y="142.8">SERVO2</text>
<text x="22.7" y="149.2">M14</text>
<text x="43.1" y="144.1">5V</text>
<text x="43.1" y="149.2">AIN8</text>
<text x="93.9" y="145.4">5V</text>
<text x="93.9" y="147.9">GND</text>
<text x="250.1" y="145.4">5V</text>
<text x="250.1" y="147.9">GND</text>
<text x="30.4" y="154.3">ZH1.5-6A</text>
<text x="43.1" y="154.3">AIN7</text>
<text x="83.7" y="154.3">5V</text>
<text x="104" y="153">PZ254V-11-03P</text>
<text x="260.2" y="153">PZ254V-11-03P</text>
<text x="83.7" y="159.3">24V</text>
<text x="83.7" y="164.4">GND</text>
</g>
<g font-size="1.8">
<text x="28.1" y="23.5">2</text>
<text x="28.1" y="18.4">1</text>
<text x="31.1" y="19.6">VI-</text>
<text x="46.7" y="19.6">VO-</text>
<text x="51.9" y="23.5">3</text>
<text x="51.9" y="18.4">4</text>
<text x="247.8" y="22.2">1</text>
<text x="250.8" y="23.5">GND</text>
<text x="263.6" y="23.5">AOUT2</text>
<text x="271.7" y="22.2">14</text>
<text x="31.1" y="24.7">VI+</text>
<text x="46.2" y="24.7">VO+</text>
<text x="143.3" y="27.3">1</text>
<text x="146.3" y="28.5">EN</text>
<text x="182.4" y="29.6">30</text>
<text x="212.1" y="25">1</text>
<text x="212.1" y="27.5">2</text>
<text x="214.2" y="26.2">1</text>
<text x="214.2" y="28.8">2</text>
<text x="247.8" y="27.3">2</text>
<text x="250.8" y="28.5">VM</text>
<text x="263.6" y="28.5">AOUT1</text>
<text x="271.7" y="27.3">13</text>
<text x="143.3" y="35.3">2</text>
<text x="173.8" y="30.8">GPIO23</text>
<text x="212.1" y="30">3</text>
<text x="212.1" y="32.6">4</text>
<text x="212.1" y="35.1">5</text>
<text x="214.2" y="31.3">3</text>
<text x="214.2" y="33.9">4</text>
<text x="247.8" y="32.3">3</text>
<text x="250.8" y="33.6">VCC</text>
<text x="265.6" y="33.6">BIN1</text>
<text x="271.7" y="32.3">12</text>
<text x="28.1" y="41.2">1</text>
<text x="51.9" y="41.2">4</text>
<text x="146.3" y="36.5">GPIO36</text>
<text x="173.8" y="38.8">GPIO22</text>
<text x="182.4" y="37.6">29</text>
<text x="212.1" y="37.7">6</text>
<text x="214.2" y="36.4">5</text>
<text x="214.2" y="38.9">6</text>
<text x="247.8" y="37.4">4</text>
<text x="250.8" y="38.7">AIN2</text>
<text x="265.6" y="38.7">BIN2</text>
<text x="271.7" y="37.4">11</text>
<text x="28.1" y="46.3">2</text>
<text x="31.1" y="47.6">VI+</text>
<text x="31.1" y="42.5">VI-</text>
<text x="46.2" y="47.6">VO+</text>
<text x="46.7" y="42.5">VO-</text>
<text x="51.9" y="46.3">3</text>
<text x="143.3" y="43.3">3</text>
<text x="146.3" y="44.5">GPIO39</text>
<text x="174.8" y="46.8">GPIO1</text>
<text x="182.4" y="45.6">28</text>
<text x="247.8" y="47.6">6</text>
<text x="247.8" y="42.5">5</text>
<text x="250.8" y="43.8">AIN1</text>
<text x="265.8" y="43.8">VCC</text>
<text x="271.7" y="47.6">9</text>
<text x="271.7" y="42.5">10</text>
<text x="143.3" y="51.3">4</text>
<text x="146.3" y="52.5">GPIO34</text>
<text x="182.4" y="53.6">27</text>
<text x="212.1" y="49.1">1</text>
<text x="212.1" y="51.6">2</text>
<text x="214.2" y="50.4">1</text>
<text x="214.2" y="52.9">2</text>
<text x="247.8" y="52.7">7</text>
<text x="250.8" y="53.9">BOU2</text>
<text x="250.8" y="48.9">BOUT1</text>
<text x="265.6" y="53.9">GND</text>
<text x="266.9" y="48.9">VM</text>
<text x="271.7" y="52.7">8</text>
<text x="143.3" y="59.3">5</text>
<text x="174.8" y="54.8">GPIO3</text>
<text x="212.1" y="54.2">3</text>
<text x="212.1" y="56.7">4</text>
<text x="212.1" y="59.3">5</text>
<text x="214.2" y="55.4">3</text>
<text x="214.2" y="58">4</text>
<text x="146.3" y="60.5">GPIO35</text>
<text x="173.8" y="62.8">GPIO21</text>
<text x="182.4" y="61.6">26</text>
<text x="212.1" y="61.8">6</text>
<text x="214.2" y="60.5">5</text>
<text x="214.2" y="63.1">6</text>
<text x="255.3" y="65.6">1</text>
<text x="26.7" y="69.4">1</text>
<text x="26.7" y="72">2</text>
<text x="28.8" y="70.7">1</text>
<text x="50.9" y="70.4">1</text>
<text x="54" y="71.7">GND</text>
<text x="66.7" y="71.7">AOUT2</text>
<text x="74.8" y="70.4">14</text>
<text x="102.9" y="69.4">1</text>
<text x="102.9" y="72">2</text>
<text x="105" y="70.7">1</text>
<text x="143.3" y="67.3">6</text>
<text x="146.3" y="68.5">GPIO32</text>
<text x="173.8" y="70.8">GPIO19</text>
<text x="182.4" y="69.6">25</text>
<text x="255.3" y="68.1">2</text>
<text x="255.3" y="70.7">3</text>
<text x="257.4" y="66.9">1</text>
<text x="257.4" y="69.4">2</text>
<text x="257.4" y="72">3</text>
<text x="26.7" y="74.5">3</text>
<text x="26.7" y="77">4</text>
<text x="28.8" y="73.2">2</text>
<text x="28.8" y="75.8">3</text>
<text x="50.9" y="75.5">2</text>
<text x="54" y="76.8">VM</text>
<text x="66.7" y="76.8">AOUT1</text>
<text x="74.8" y="75.5">13</text>
<text x="102.9" y="74.5">3</text>
<text x="105" y="73.2">2</text>
<text x="105" y="75.8">3</text>
<text x="143.3" y="75.3">7</text>
<text x="146.3" y="76.5">GPIO33</text>
<text x="182.4" y="77.6">24</text>
<text x="26.7" y="79.6">5</text>
<text x="26.7" y="82.1">6</text>
<text x="28.8" y="78.3">4</text>
<text x="28.8" y="80.8">5</text>
<text x="28.8" y="83.4">6</text>
<text x="50.9" y="80.6">3</text>
<text x="54" y="81.9">VCC</text>
<text x="68.7" y="81.9">BIN1</text>
<text x="74.8" y="80.6">12</text>
<text x="143.3" y="83.3">8</text>
<text x="173.8" y="78.8">GPIO18</text>
<text x="50.9" y="85.7">4</text>
<text x="54" y="87">AIN2</text>
<text x="68.7" y="87">BIN2</text>
<text x="74.8" y="85.7">11</text>
<text x="146.3" y="84.5">GPIO25</text>
<text x="174.8" y="86.8">GPIO5</text>
<text x="182.4" y="85.6">23</text>
<text x="26.7" y="94.8">1</text>
<text x="50.9" y="95.8">6</text>
<text x="50.9" y="90.8">5</text>
<text x="54" y="92">AIN1</text>
<text x="68.9" y="92">VCC</text>
<text x="74.8" y="95.8">9</text>
<text x="74.8" y="90.8">10</text>
<text x="143.3" y="91.3">9</text>
<text x="146.3" y="92.5">GPIO26</text>
<text x="173.8" y="94.8">GPIO17</text>
<text x="182.4" y="93.6">22</text>
<text x="215.9" y="94.8">1</text>
<text x="245.2" y="94.6">1</text>
<text x="248.3" y="95.8">GND</text>
<text x="261" y="95.8">AOUT2</text>
<text x="269.1" y="94.6">14</text>
<text x="26.7" y="97.4">2</text>
<text x="26.7" y="99.9">3</text>
<text x="28.8" y="96.1">1</text>
<text x="28.8" y="98.6">2</text>
<text x="28.8" y="101.2">3</text>
<text x="50.9" y="100.9">7</text>
<text x="54" y="97.1">BOUT1</text>
<text x="70.1" y="97.1">VM</text>
<text x="74.8" y="100.9">8</text>
<text x="104.1" y="98.6">1</text>
<text x="104.1" y="101.2">2</text>
<text x="106.2" y="99.9">1</text>
<text x="142.3" y="99.3">10</text>
<text x="146.3" y="100.5">GPIO27</text>
<text x="182.4" y="101.6">21</text>
<text x="215.9" y="97.4">2</text>
<text x="215.9" y="99.9">3</text>
<text x="218" y="96.1">1</text>
<text x="218" y="98.6">2</text>
<text x="218" y="101.2">3</text>
<text x="245.2" y="99.7">2</text>
<text x="248.3" y="100.9">VM</text>
<text x="261" y="100.9">AOUT1</text>
<text x="269.1" y="99.7">13</text>
<text x="26.7" y="102.4">4</text>
<text x="26.7" y="105">5</text>
<text x="26.7" y="107.5">6</text>
<text x="28.8" y="103.7">4</text>
<text x="28.8" y="106.2">5</text>
<text x="54" y="102.2">BOU2</text>
<text x="68.7" y="102.2">GND</text>
<text x="104.1" y="103.7">3</text>
<text x="106.2" y="102.4">2</text>
<text x="106.2" y="105">3</text>
<text x="142.3" y="107.3">11</text>
<text x="173.8" y="102.8">GPIO16</text>
<text x="215.9" y="102.4">4</text>
<text x="215.9" y="105">5</text>
<text x="215.9" y="107.5">6</text>
<text x="218" y="103.7">4</text>
<text x="218" y="106.2">5</text>
<text x="245.2" y="104.7">3</text>
<text x="248.3" y="106">VCC</text>
<text x="263" y="106">BIN1</text>
<text x="269.1" y="104.7">12</text>
<text x="28.8" y="108.8">6</text>
<text x="146.3" y="108.5">GPIO14</text>
<text x="174.8" y="110.8">GPIO4</text>
<text x="182.4" y="109.6">20</text>
<text x="218" y="108.8">6</text>
<text x="245.2" y="109.8">4</text>
<text x="248.3" y="111.1">AIN2</text>
<text x="263" y="111.1">BIN2</text>
<text x="269.1" y="109.8">11</text>
<text x="142.3" y="115.3">12</text>
<text x="146.3" y="116.5">GPIO12</text>
<text x="174.8" y="118.8">GPIO2</text>
<text x="182.4" y="117.6">19</text>
<text x="215.9" y="117.7">1</text>
<text x="218" y="118.9">1</text>
<text x="245.2" y="120">6</text>
<text x="245.2" y="114.9">5</text>
<text x="248.3" y="116.2">AIN1</text>
<text x="263.2" y="116.2">VCC</text>
<text x="269.1" y="120">9</text>
<text x="269.1" y="114.9">10</text>
<text x="142.3" y="123.3">13</text>
<text x="146.3" y="124.5">GPIO13</text>
<text x="182.4" y="125.6">18</text>
<text x="215.9" y="120.2">2</text>
<text x="215.9" y="122.8">3</text>
<text x="215.9" y="125.3">4</text>
<text x="218" y="121.5">2</text>
<text x="218" y="124">3</text>
<text x="245.2" y="125.1">7</text>
<text x="248.3" y="121.2">BOUT1</text>
<text x="264.4" y="121.2">VM</text>
<text x="269.1" y="125.1">8</text>
<text x="142.3" y="131.3">14</text>
<text x="173.8" y="126.8">GPIO15</text>
<text x="215.9" y="127.8">5</text>
<text x="215.9" y="130.4">6</text>
<text x="218" y="126.6">4</text>
<text x="218" y="129.1">5</text>
<text x="218" y="131.6">6</text>
<text x="248.3" y="126.3">BOU2</text>
<text x="263" y="126.3">GND</text>
<text x="29.2" y="136.7">1</text>
<text x="31.3" y="138">1</text>
<text x="53.5" y="133.9">1</text>
<text x="56.5" y="135.2">GND</text>
<text x="69.3" y="135.2">AOUT2</text>
<text x="77.3" y="133.9">14</text>
<text x="146.3" y="132.5">GND</text>
<text x="176.3" y="134.8">GND</text>
<text x="182.4" y="133.6">17</text>
<text x="29.2" y="139.3">2</text>
<text x="29.2" y="141.8">3</text>
<text x="31.3" y="140.5">2</text>
<text x="31.3" y="143.1">3</text>
<text x="53.5" y="139">2</text>
<text x="56.5" y="140.3">VM</text>
<text x="69.3" y="140.3">AOUT1</text>
<text x="77.3" y="139">13</text>
<text x="102.9" y="143.1">1</text>
<text x="142.3" y="139.3">15</text>
<text x="146.3" y="140.5">VIN</text>
<text x="176.6" y="142.8">3.3V</text>
<text x="182.4" y="141.6">16</text>
<text x="259.1" y="143.1">1</text>
<text x="29.2" y="144.3">4</text>
<text x="29.2" y="146.9">5</text>
<text x="29.2" y="149.4">6</text>
<text x="31.3" y="145.6">4</text>
<text x="31.3" y="148.2">5</text>
<text x="53.5" y="149.2">4</text>
<text x="53.5" y="144.1">3</text>
<text x="56.5" y="145.4">VCC</text>
<text x="71.3" y="145.4">BIN1</text>
<text x="77.3" y="149.2">11</text>
<text x="77.3" y="144.1">12</text>
<text x="102.9" y="145.6">2</text>
<text x="102.9" y="148.2">3</text>
<text x="105" y="144.3">1</text>
<text x="105" y="146.9">2</text>
<text x="105" y="149.4">3</text>
<text x="259.1" y="145.6">2</text>
<text x="259.1" y="148.2">3</text>
<text x="261.2" y="144.3">1</text>
<text x="261.2" y="146.9">2</text>
<text x="261.2" y="149.4">3</text>
<text x="31.3" y="150.7">6</text>
<text x="53.5" y="154.3">5</text>
<text x="56.5" y="155.5">AIN1</text>
<text x="56.5" y="150.5">AIN2</text>
<text x="71.3" y="150.5">BIN2</text>
<text x="71.5" y="155.5">VCC</text>
<text x="77.3" y="154.3">10</text>
<text x="53.5" y="159.3">6</text>
<text x="56.5" y="160.6">BOUT1</text>
<text x="72.6" y="160.6">VM</text>
<text x="77.3" y="159.3">9</text>
<text x="53.5" y="164.4">7</text>
<text x="56.5" y="165.7">BOU2</text>
<text x="71.3" y="165.7">GND</text>
<text x="77.3" y="164.4">8</text>
</g>
<g font-size="1.5" fill="#000080">
<text x="213.2" y="22.2">CN3</text>
<text x="213.2" y="46.3">CN1</text>
<text x="27.8" y="66.6">CN5</text>
<text x="27.8" y="92">CN6</text>
<text x="217" y="92">CN2</text>
<text x="217" y="114.9">CN4</text>
<text x="30.4" y="133.9">CN7</text>
</g>
</svg>
